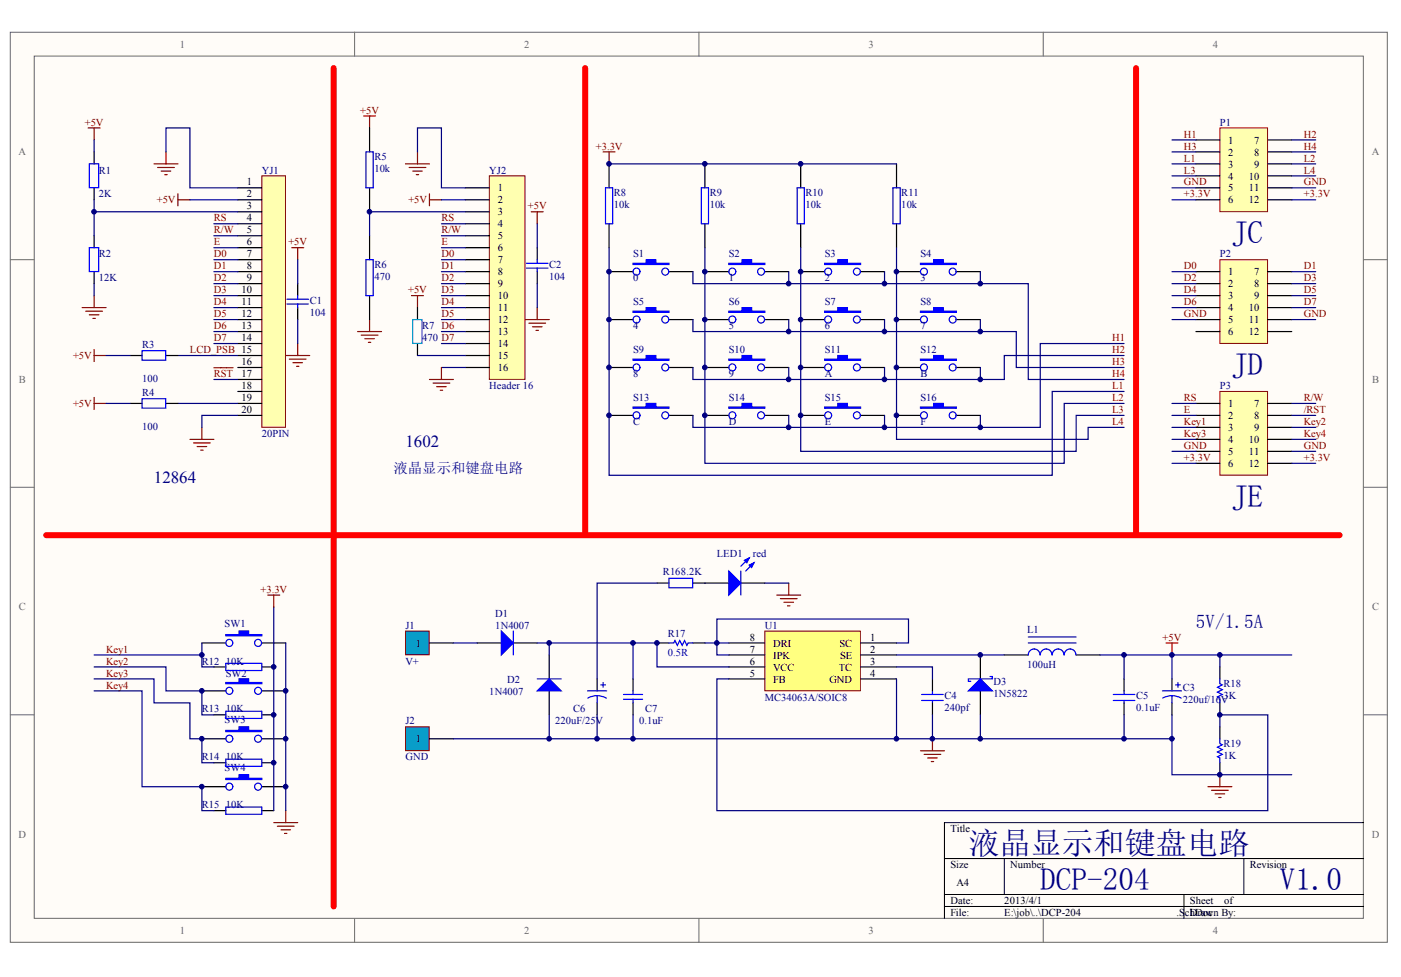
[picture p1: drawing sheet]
<svg xmlns="http://www.w3.org/2000/svg" width="287mm" height="200mm" viewBox="0 0 287 200" stroke-linecap="round" stroke-linejoin="round" font-family="sans-serif">
<g fill="#fffcf8" stroke="#696969" stroke-width=".2">
<path d="M2.1 6.6h281.9v186.3h-281.9z"/>
<path d="M7 11.5h272.1v176.5h-272.1z"/>
</g>
<path d="M72.6 6.6v4.9M143.1 6.6v4.9M213.6 6.6v4.9M2.1 53.2h4.9M279.2 53.2h4.9M2.1 99.8h4.9M279.2 99.8h4.9M2.1 146.4h4.9M279.2 146.4h4.9M72.6 188v4.9M143.1 188v4.9M213.6 188v4.9" fill="none" stroke="#696969" stroke-width=".2"/>
<path d="M193.3 175.8h85.9M205.6 175.8v7.3M254.6 175.8v7.3M279.2 168.4h-85.9v19.6M193.3 183.1h85.9M193.3 185.6h85.9M242.4 183.1v4.9" fill="none" stroke="#000" stroke-width=".2"/>
<path d="M100.2 36h7.3v41.7h-7.3z" fill="#ffffb0" stroke="#800000" stroke-width=".2"/>
<g fill="none" stroke="#000" stroke-width=".25">
<path d="M75.7 26.2v4.9M75.7 38.5v4.9M95.3 38.5h4.9M124.7 33.6v4.9M144.3 33.6v4.9M163.9 33.6v4.9M183.5 33.6v4.9M75.7 48.3v4.9M95.3 40.9h4.9M95.3 43.4h4.9M95.3 45.8h4.9M95.3 48.3h4.9"/>
<path d="M95.3 50.7h4.9M95.3 53.2h4.9M95.3 55.6h4.9M95.3 58.1h4.9M110 50.7v2.5M110 55.6v2.5M124.7 55.6h4.9M124.7 45.8v4.9M137 55.6h4.9M144.3 55.6h4.9M144.3 45.8v4.9M156.6 55.6h4.9"/>
<path d="M163.9 55.6h4.9M163.9 45.8v4.9M176.2 55.6h4.9M183.5 55.6h4.9M183.5 45.8v4.9M195.8 55.6h4.9M75.7 60.5v4.9M85.5 63v2.4M85.5 70.3v2.5M95.3 60.5h4.9M95.3 63h4.9M95.3 65.4h4.9"/>
<path d="M95.3 67.9h4.9M95.3 70.3h4.9M95.3 72.8h4.9M95.3 75.2h4.9M124.7 65.4h4.9M124.7 75.2h4.9M137 65.4h4.9M137 75.2h4.9M144.3 65.4h4.9M144.3 75.2h4.9M156.6 65.4h4.9M156.6 75.2h4.9"/>
<path d="M163.9 65.4h4.9M163.9 75.2h4.9M176.2 65.4h4.9M176.2 75.2h4.9M183.5 65.4h4.9M183.5 75.2h4.9M195.8 65.4h4.9M195.8 75.2h4.9M124.7 85h4.9M137 85h4.9M144.3 85h4.9M156.6 85h4.9"/>
<path d="M163.9 85h4.9M176.2 85h4.9M183.5 85h4.9M195.8 85h4.9M41.3 131.6h4.9M43.8 136.5h2.4M53.6 131.6h4.9M53.6 136.5h2.4M41.3 141.4h4.9M41.3 151.3h4.9M43.8 146.4h2.4M43.8 156.2h2.4"/>
<path d="M53.6 141.4h4.9M53.6 151.3h4.9M53.6 146.4h2.4M53.6 156.2h2.4M41.3 161.1h4.9M43.8 166h2.4M53.6 161.1h4.9M53.6 166h2.4"/>
</g>
<g fill="none" stroke="#800000" stroke-width=".25">
<path d="M74.4 23.7h2.5M75.7 23.7v2.5M83 33.6h4.9M83.7 34.3h3.5M84.5 35h1.9M85.2 35.8h.5M85.5 31.1v2.5M123.5 31.1h2.4M124.7 31.1v2.5M108.8 43.4h2.4M110 43.4v2.4M73.2 67.9h4.9"/>
<path d="M73.9 68.6h3.5M74.7 69.4h1.9M75.4 70.1h.5M75.7 65.4v2.5M84.2 60.5h2.5M85.5 60.5v2.5M87.9 77.7h4.9M88.7 78.4h3.4M89.4 79.2h1.9M90.1 79.9h.5M90.4 75.2v2.5M107.5 65.4h4.9"/>
<path d="M108.3 66.2h3.4M109 66.9h2M109.7 67.6h.5M110 63v2.4M54.8 121.8h2.5M56 121.8v2.5M56 168.4h4.9M56.8 169.2h3.4M57.5 169.9h2M58.2 170.6h.5M58.5 166v2.4"/>
</g>
<g fill="none" stroke="#000080" stroke-width=".25">
<path d="M124.7 33.6h58.8M90.4 45.8h4.9M90.4 48.3h4.9M90.4 50.7h4.9M90.4 53.2h4.9M90.4 55.6h4.9M90.4 58.1h4.9M110 45.8v4.9M110 58.1v4.9M124.7 50.7v46.6h90.7v-17.2h14.7M141.9 55.6v2.5h68.6v19.6h19.6M144.3 50.7v44.2h73.6v-12.3h12.2"/>
<path d="M161.5 55.6v2.5M163.9 50.7v41.7h56.4v-7.4h9.8M181.1 55.6v2.5M183.5 50.7v39.3h39.3v-2.5h7.3M200.7 55.6v2.5M85.5 72.8h9.8M90.4 75.2h4.9M90.4 60.5h4.9M90.4 63h4.9M90.4 65.4h4.9M90.4 67.9h4.9M90.4 70.3h4.9"/>
<path d="M141.9 65.4v2.5h66.2v7.3h22M161.5 65.4v2.5M161.5 75.2v2.5M181.1 65.4v2.5M181.1 75.2v2.5M200.7 65.4v2.5M200.7 75.2v2.5M230.1 72.8h-24.5v4.9h-63.7v-2.5M230.1 70.3h-17.1v17.2h-71.1v-2.5M161.5 85v2.5M181.1 85v2.5M200.7 85v2.5"/>
<path d="M19.3 136.5h14.7v4.9h7.3v5h2.5M19.3 139h12.2v4.9h7.4v7.4h2.4v4.9h2.5M41.3 131.6v2.5h-22M41.3 134.1v2.4h2.5M56 124.3v41.7M58.5 131.6v34.4M19.3 141.4h9.8v19.7h12.2v4.9h2.5"/>
</g>
<path d="M84.5 65.4h1.9v4.9h-1.9z" fill="none" stroke="#009cca" stroke-width=".25"/>
<g fill="none" stroke="#00f" stroke-width=".25">
<path d="M74.9 31.1h1.5v7.4h-1.5zM124 38.5h1.4v7.3h-1.4zM143.6 38.5h1.4v7.3h-1.4zM163.2 38.5h1.5v7.3h-1.5zM182.8 38.5h1.5v7.3h-1.5zM74.9 53.2h1.5v7.3h-1.5zM107.8 54.9h4.4M107.8 53.9h4.4M110 53.2v.7M110 54.9v.7M46.2 135.8h7.4v1.5h-7.4zM46.2 145.6h7.4v1.5h-7.4z"/>
<path d="M46.2 155.4h7.4v1.5h-7.4zM46.2 165.2h7.4v1.5h-7.4z"/>
<circle cx="130.3" cy="55.6" r=".72"/>
<circle cx="136.2" cy="55.6" r=".72"/>
<circle cx="149.9" cy="55.6" r=".72"/>
<circle cx="155.8" cy="55.6" r=".72"/>
<circle cx="169.5" cy="55.6" r=".72"/>
<circle cx="175.4" cy="55.6" r=".72"/>
<circle cx="189.1" cy="55.6" r=".72"/>
<circle cx="195" cy="55.6" r=".72"/>
<circle cx="130.3" cy="75.2" r=".72"/>
<circle cx="130.3" cy="65.4" r=".72"/>
<circle cx="136.2" cy="75.2" r=".72"/>
<circle cx="136.2" cy="65.4" r=".72"/>
<circle cx="149.9" cy="75.2" r=".72"/>
<circle cx="149.9" cy="65.4" r=".72"/>
<circle cx="155.8" cy="75.2" r=".72"/>
<circle cx="155.8" cy="65.4" r=".72"/>
<circle cx="169.5" cy="75.2" r=".72"/>
<circle cx="169.5" cy="65.4" r=".72"/>
<circle cx="175.4" cy="75.2" r=".72"/>
<circle cx="175.4" cy="65.4" r=".72"/>
<circle cx="189.1" cy="75.2" r=".72"/>
<circle cx="189.1" cy="65.4" r=".72"/>
<circle cx="195" cy="75.2" r=".72"/>
<circle cx="195" cy="65.4" r=".72"/>
<circle cx="130.3" cy="85" r=".72"/>
<circle cx="136.2" cy="85" r=".72"/>
<circle cx="149.9" cy="85" r=".72"/>
<circle cx="155.8" cy="85" r=".72"/>
<circle cx="169.5" cy="85" r=".72"/>
<circle cx="175.4" cy="85" r=".72"/>
<circle cx="189.1" cy="85" r=".72"/>
<circle cx="195" cy="85" r=".72"/>
<circle cx="46.9" cy="131.6" r=".72"/>
<circle cx="52.8" cy="131.6" r=".72"/>
<circle cx="46.9" cy="151.2" r=".72"/>
<circle cx="46.9" cy="141.4" r=".72"/>
<circle cx="52.8" cy="151.2" r=".72"/>
<circle cx="52.8" cy="141.4" r=".72"/>
<circle cx="46.9" cy="161.1" r=".72"/>
<circle cx="52.8" cy="161.1" r=".72"/>
</g>
<g fill="#00f" stroke="#00f" stroke-width=".25">
<path d="M188.4 83.3h2.7v-.7h2v.7h2.7v.3h-7.4z" fill-rule="evenodd"/>
<path d="M188.4 73.5h2.7v-.7h2v.7h2.7v.3h-7.4z" fill-rule="evenodd"/>
<path d="M188.4 63.7h2.7v-.7h2v.7h2.7v.3h-7.4z" fill-rule="evenodd"/>
<path d="M188.4 53.9h2.7v-.7h2v.7h2.7v.3h-7.4z" fill-rule="evenodd"/>
<path d="M168.8 83.3h2.7v-.7h2v.7h2.7v.3h-7.4z" fill-rule="evenodd"/>
<path d="M168.8 73.5h2.7v-.7h2v.7h2.7v.3h-7.4z" fill-rule="evenodd"/>
<path d="M168.8 63.7h2.7v-.7h2v.7h2.7v.3h-7.4z" fill-rule="evenodd"/>
<path d="M168.8 53.9h2.7v-.7h2v.7h2.7v.3h-7.4z" fill-rule="evenodd"/>
<path d="M149.2 53.9h2.7v-.7h2v.7h2.7v.3h-7.4z" fill-rule="evenodd"/>
<path d="M149.2 63.7h2.7v-.7h2v.7h2.7v.3h-7.4z" fill-rule="evenodd"/>
<path d="M149.2 73.5h2.7v-.7h2v.7h2.7v.3h-7.4z" fill-rule="evenodd"/>
<path d="M149.2 83.3h2.7v-.7h2v.7h2.7v.3h-7.4z" fill-rule="evenodd"/>
<path d="M129.6 83.3h2.7v-.7h2v.7h2.7v.3h-7.4z" fill-rule="evenodd"/>
<path d="M129.6 73.5h2.7v-.7h2v.7h2.7v.3h-7.4z" fill-rule="evenodd"/>
<path d="M129.6 63.7h2.7v-.7h2v.7h2.7v.3h-7.4z" fill-rule="evenodd"/>
<path d="M129.6 53.9h2.7v-.7h2v.7h2.7v.3h-7.4z" fill-rule="evenodd"/>
<path d="M46.2 129.9h2.7v-.7h2v.7h2.7v.3h-7.4z" fill-rule="evenodd"/>
<path d="M46.2 139.7h2.7v-.7h2v.7h2.7v.3h-7.4z" fill-rule="evenodd"/>
<path d="M46.2 149.5h2.7v-.7h2v.7h2.7v.3h-7.4z" fill-rule="evenodd"/>
<path d="M46.2 159.3h2.7v-.7h2v.7h2.7v.3h-7.4z" fill-rule="evenodd"/>
</g>
<path d="M249.7 80.1h9.8v17.2h-9.8z" fill="#ffffb0" stroke="#800000" stroke-width=".2"/>
<path d="M244.8 82.6h4.9M244.8 85h4.9M244.8 87.5h4.9M244.8 90h4.9M244.8 92.4h4.9M244.8 94.9h4.9M259.5 82.6h4.9M259.5 85h4.9M259.5 87.5h4.9M259.5 90h4.9M259.5 92.4h4.9M259.5 94.9h4.9" fill="none" stroke="#000" stroke-width=".25"/>
<path d="M249.7 26.2h9.8v17.1h-9.8z" fill="#ffffb0" stroke="#800000" stroke-width=".2"/>
<path d="M244.8 28.6h4.9M244.8 31.1h4.9M244.8 33.6h4.9M244.8 36h4.9M244.8 38.5h4.9M259.5 28.6h4.9M259.5 31.1h4.9M259.5 33.6h4.9M259.5 36h4.9M259.5 38.5h4.9M244.8 40.9h4.9M259.5 40.9h4.9" fill="none" stroke="#000" stroke-width=".25"/>
<path d="M239.9 28.6h4.9M239.9 31.1h4.9M239.9 33.6h4.9M239.9 36h4.9M239.9 38.5h4.9M264.4 82.6h4.9M264.4 85h4.9M264.4 92.4h4.9" fill="none" stroke="#000080" stroke-width=".25"/>
<path d="M249.7 53.2h9.8v17.1h-9.8z" fill="#ffffb0" stroke="#800000" stroke-width=".2"/>
<path d="M244.8 55.6h4.9M244.8 58.1h4.9M259.5 55.6h4.9M259.5 58.1h4.9M244.8 60.5h4.9M244.8 63h4.9M244.8 65.4h4.9M244.8 67.9h4.9M259.5 60.5h4.9M259.5 63h4.9M259.5 65.4h4.9M259.5 67.9h4.9" fill="none" stroke="#000" stroke-width=".25"/>
<path d="M95.3 43.4h-19.6v4.9" fill="none" stroke="#000080" stroke-width=".25"/>
<path d="M53.6 36h4.8v51.5h-4.8z" fill="#ffffb0" stroke="#800000" stroke-width=".2"/>
<g fill="none" stroke="#000" stroke-width=".25">
<path d="M19.3 31.1v2.5M19.3 38.5v2.4M48.7 38.5h4.9M19.3 48.3v2.4M19.3 55.6v2.5M48.7 40.9h4.9M48.7 43.4h4.9M48.7 45.8h4.9M48.7 48.3h4.9M48.7 50.7h4.9M48.7 53.2h4.9M48.7 55.6h4.9"/>
<path d="M48.7 58.1h4.9M60.9 58.1v2.4M26.6 72.8h2.5M34 72.8h2.4M48.7 60.5h4.9M48.7 63h4.9M48.7 65.4h4.9M48.7 67.9h4.9M48.7 70.3h4.9M48.7 72.8h4.9M48.7 75.2h4.9M48.7 77.7h4.9"/>
<path d="M60.9 63v2.4M26.6 82.6h2.5M34 82.6h2.4M48.7 80.1h4.9M48.7 82.6h4.9M48.7 85h4.9M97.7 131.6h4.9M105.1 131.6h4.9M112.4 134.1v4.9M129.6 139v2.4M112.4 141.4v5M129.6 143.9v2.5"/>
</g>
<g fill="none" stroke="#800000" stroke-width=".25">
<path d="M18 26.2h2.5M19.3 26.2v2.4M31.5 33.6h4.9M32.3 34.3h3.4M33 35h2M33.7 35.8h.5M34 31.1v2.5M36.4 39.7v2.4M87.9 39.7v2.4M36.4 40.9h2.5M59.7 50.7h2.5M60.9 50.7v2.5"/>
<path d="M87.9 40.9h2.5M16.8 63h4.9M17.6 63.7h3.4M18.3 64.4h1.9M19 65.2h.5M19.3 60.5v2.5M19.3 71.6v2.4M19.3 72.8h2.4M43.8 75.3h3.9M58.5 72.8h4.9M59.2 73.5h3.5M60 74.3h1.9"/>
<path d="M60.7 75h.5M60.9 70.3v2.5M19.3 81.4v2.4M19.3 82.6h2.4M38.9 90h4.9M39.6 90.7h3.4M40.4 91.4h1.9M41.1 92.2h.5M41.3 87.5v2.5M161.5 119.4v2.4M159 121.8h4.9M159.8 122.6h3.4"/>
<path d="M160.5 123.3h1.9M161.2 124h.5"/>
</g>
<g fill="none" stroke="#000080" stroke-width=".25">
<path d="M19.3 28.6v2.5M34 31.1v-4.9h4.9v12.3h9.8M264.4 28.6h4.9M264.4 31.1h4.9M264.4 33.6h4.9M264.4 36h4.9M264.4 38.5h4.9M19.3 58.1v2.4M38.9 40.9h9.8M43.8 45.8h4.9M43.8 48.3h4.9M43.8 50.7h4.9"/>
<path d="M43.8 53.2h4.9M43.8 55.6h4.9M43.8 58.1h4.9M60.9 53.2v4.9M90.4 40.9h4.9M239.9 40.9h4.9M239.9 55.6h4.9M239.9 58.1h4.9M264.4 40.9h4.9M264.4 55.6h4.9M264.4 58.1h4.9M21.7 72.8h4.9"/>
<path d="M36.4 72.8h12.3M43.8 60.5h4.9M43.8 63h4.9M43.8 65.4h4.9M43.8 67.9h4.9M43.8 70.3h4.9M43.8 77.7h4.9M60.9 65.4v4.9M239.9 60.5h4.9M239.9 63h4.9M239.9 65.4h4.9M264.4 60.5h4.9"/>
<path d="M264.4 63h4.9M264.4 65.4h4.9M21.7 82.6h4.9M36.4 82.6h12.3M48.7 85h-7.4v2.5M239.9 82.6h4.9M239.9 85h4.9M239.9 87.5h4.9M239.9 90h4.9M239.9 92.4h4.9M239.9 94.9h4.9M264.4 87.5h4.9"/>
<path d="M264.4 90h4.9M264.4 94.9h4.9"/>
</g>
<g fill="none" stroke="#00f" stroke-width=".25">
<path d="M18.3 33.6h1.9v4.8h-1.9zM18.3 50.7h1.9v4.9h-1.9zM29.1 71.8h4.8v1.9h-4.8zM58.7 62.2h4.5M58.7 61.3h4.5M60.9 60.5v.8M60.9 62.2v.8M29.1 81.6h4.8v2h-4.8zM105.1 129.2v4.9M110 139h4.9M127.6 142.2h4M127.6 143.2h4"/>
<path d="M129.6 141.4v.8M129.6 143.2v.7"/>
</g>
<g fill="#00f" stroke="#00f" stroke-width=".25">
<path d="M102.6 129.2l2.5 2.4-2.5 2.5z"/>
<path d="M112.4 139l2.5 2.4h-4.9z"/>
</g>
<path d="M83 129.2h4.9v4.9h-4.9z" fill="#009cca" stroke="#800000" stroke-width=".2"/>
<path d="M87.9 131.6h4.9" fill="none" stroke="#000" stroke-width=".25"/>
<path d="M83 148.8h4.9v4.9h-4.9z" fill="#009cca" stroke="#800000" stroke-width=".2"/>
<path d="M134.5 119.4h2.5M141.9 119.4h7.3M151.7 119.4h4.9M122.2 139v2.4M87.9 151.3h4.9M122.2 143.9v2.5" fill="none" stroke="#000" stroke-width=".25"/>
<path d="M137 118.4h4.8v1.9h-4.8zM151.7 116.9v4.9M153.4 114.2l-1.7 1.7M154.4 115.2l-1.8 1.7M123.5 139.7v1M120.3 141.4h3.9M122.2 142.4l.8 .1 1.1 .4M122.2 142.4l-.8 .1-1.1 .4M122.2 142.4v1.5M123 140.2h1" fill="none" stroke="#00f" stroke-width=".25"/>
<path d="M156.6 119.4h4.9" fill="none" stroke="#000080" stroke-width=".25"/>
<g fill="#00f" stroke="#00f" stroke-width=".25">
<path d="M149.2 116.9l2.5 2.5-2.5 2.4z"/>
<path d="M153.4 115.7l1-.5-.5 1z"/>
<path d="M152.4 114.7l1-.5-.5 1z"/>
</g>
<path d="M156.6 129.2h19.5v12.2h-19.5z" fill="#ffff80" stroke="#800000" stroke-width=".2"/>
<g fill="none" stroke="#000" stroke-width=".25">
<path d="M134.5 131.6h2.5M141.9 131.6h2.4M149.2 131.6h7.4M149.2 134.1h7.4M149.2 136.5h7.4M149.2 139h7.4M176.2 131.6h7.3M176.2 134.1h7.3M176.2 136.5h7.3M176.2 139h7.3M190.9 139v2.4M200.7 134.1v4.9"/>
<path d="M205.6 134.1h4.9M220.3 134.1h4.9M230.1 139v2.4M239.9 139v2.4M249.7 136.5v2.5M190.9 143.9v2.5M200.7 141.4v5M230.1 143.9v2.5M239.9 143.9v2.5M249.7 143.9v2.5M249.7 148.8v2.5M249.7 156.2v2.4"/>
</g>
<g fill="none" stroke="#00f" stroke-width=".25">
<path d="M137 131.6h.9l.3-.5 .5 1 .5-1 .4 1 .5-1 .5 1 .3-.5h1M202.7 138.5h.4v.5h-4.9v.5h.5M210.5 131.6h9.8M210.5 130.4h9.8M212.9 134.1a1.2 1.2 0 0 0-1.2-1.2 1.2 1.2 0 0 0-1.2 1.2M215.4 134.1a1.2 1.2 0 0 0-1.2-1.2 1.2 1.2 0 0 0-1.2 1.2M217.8 134.1a1.2 1.2 0 0 0-1.2-1.2 1.2 1.2 0 0 0-1.2 1.2M220.3 134.1a1.2 1.2 0 0 0-1.2-1.2 1.2 1.2 0 0 0-1.2 1.2M241.1 139.7v1M249.7 139v1l.5 .2-1 .5 1 .5-1 .5 1 .5-1 .5 .5 .2v1M188.7 142.2h4.4M188.7 143.4h4.4"/>
<path d="M190.9 141.4v.8M190.9 143.4v.5M227.9 142.2h4.4M227.9 143.4h4.4M230.1 141.4v.8M230.1 143.4v.5M238 141.4h3.9M239.9 142.4l1.2 .2 .7 .3M239.9 142.4l-.8 .1-1.1 .4M239.9 142.4v1.5M240.7 140.2h.9M249.7 151.3v.9l.5 .3-1 .5 1 .5-1 .5 1 .4-1 .5 .5 .3v1"/>
</g>
<g fill="none" stroke="#000080" stroke-width=".25">
<path d="M85.5 31.1v-4.9h4.9v12.3h4.9M19.3 40.9v2.5M48.7 43.4h-29.4v4.9M134.5 119.4h-12.3v19.6M92.8 131.6h4.9M110 131.6h24.5v4.9h14.7M112.4 131.6v2.5M129.6 131.6v7.4M144.3 131.6h2.5v-4.9h39.2v4.9h-2.5M149.2 131.6h-2.4v2.5h2.4M149.2 139h-2.4v27h112.7v-19.6h-9.8v2.4M183.5 136.5h7.4v2.5"/>
<path d="M183.5 134.1h22.1M183.5 139v12.3M225.2 134.1h4.9v4.9M230.1 134.1h9.8v4.9M239.9 134.1h9.8v2.4M249.7 134.1h14.7M92.8 151.3h147.1v7.3h24.5M112.4 146.4v4.9M122.2 146.4v4.9M129.6 146.4v4.9M190.9 146.4v4.9M200.7 146.4v4.9"/>
<path d="M230.1 146.4v4.9M239.9 146.4v4.9"/>
</g>
<path d="M200.7 139l2.4 2.4h-4.9z" fill="#00f" stroke="#00f" stroke-width=".25"/>
<path d="M238.7 131.6h2.4M239.9 131.6v2.5M188.4 153.7h4.9M189.2 154.4h3.4M189.9 155.2h2M190.6 155.9h.5M190.9 151.3v2.4M249.7 158.6v2.5M247.3 161.1h4.9M248 161.8h3.4M248.8 162.5h1.9M249.5 163.3h.5" fill="none" stroke="#800000" stroke-width=".25"/>
<path d="M68.3 13.9v171.7M119.8 13.9v95.7M232.6 13.9v95.7M9.5 109.6h264.7" fill="none" stroke="#f00" stroke-width="1.2"/>
<g fill="#000080" stroke="#000080" stroke-width=".2">
<circle cx="19.2" cy="43.3" r=".47"/>
<circle cx="41.3" cy="161.1" r=".47"/>
<circle cx="41.3" cy="151.2" r=".47"/>
<circle cx="41.3" cy="141.4" r=".47"/>
<circle cx="41.3" cy="134.1" r=".47"/>
<circle cx="56" cy="156.1" r=".47"/>
<circle cx="56" cy="146.4" r=".47"/>
<circle cx="56" cy="136.5" r=".47"/>
<circle cx="58.5" cy="161.1" r=".47"/>
<circle cx="58.5" cy="151.2" r=".47"/>
<circle cx="58.5" cy="141.4" r=".47"/>
<circle cx="75.6" cy="43.3" r=".47"/>
<circle cx="112.4" cy="151.2" r=".47"/>
<circle cx="112.4" cy="131.6" r=".47"/>
<circle cx="122.2" cy="151.2" r=".47"/>
<circle cx="124.7" cy="85" r=".47"/>
<circle cx="124.7" cy="75.2" r=".47"/>
<circle cx="124.7" cy="65.4" r=".47"/>
<circle cx="124.7" cy="55.6" r=".47"/>
<circle cx="124.7" cy="33.5" r=".47"/>
<circle cx="129.6" cy="151.2" r=".47"/>
<circle cx="129.6" cy="131.6" r=".47"/>
<circle cx="134.5" cy="131.6" r=".47"/>
<circle cx="144.3" cy="85" r=".47"/>
<circle cx="144.3" cy="75.2" r=".47"/>
<circle cx="144.3" cy="65.4" r=".47"/>
<circle cx="144.3" cy="55.6" r=".47"/>
<circle cx="144.3" cy="33.5" r=".47"/>
<circle cx="146.7" cy="131.6" r=".47"/>
<circle cx="161.4" cy="87.5" r=".47"/>
<circle cx="161.4" cy="77.7" r=".47"/>
<circle cx="161.4" cy="67.9" r=".47"/>
<circle cx="161.4" cy="58.1" r=".47"/>
<circle cx="163.9" cy="85" r=".47"/>
<circle cx="163.9" cy="75.2" r=".47"/>
<circle cx="163.9" cy="65.4" r=".47"/>
<circle cx="163.9" cy="55.6" r=".47"/>
<circle cx="163.9" cy="33.5" r=".47"/>
<circle cx="181.1" cy="87.5" r=".47"/>
<circle cx="181.1" cy="77.7" r=".47"/>
<circle cx="181.1" cy="67.9" r=".47"/>
<circle cx="181.1" cy="58.1" r=".47"/>
<circle cx="183.5" cy="151.2" r=".47"/>
<circle cx="183.5" cy="85" r=".47"/>
<circle cx="183.5" cy="75.2" r=".47"/>
<circle cx="183.5" cy="65.4" r=".47"/>
<circle cx="183.5" cy="55.6" r=".47"/>
<circle cx="190.9" cy="151.2" r=".47"/>
<circle cx="200.7" cy="151.2" r=".47"/>
<circle cx="200.7" cy="134.1" r=".47"/>
<circle cx="200.7" cy="87.5" r=".47"/>
<circle cx="200.7" cy="77.7" r=".47"/>
<circle cx="200.7" cy="67.9" r=".47"/>
<circle cx="200.7" cy="58.1" r=".47"/>
<circle cx="230.1" cy="151.2" r=".47"/>
<circle cx="230.1" cy="134.1" r=".47"/>
<circle cx="239.9" cy="151.2" r=".47"/>
<circle cx="239.9" cy="134.1" r=".47"/>
<circle cx="249.7" cy="158.6" r=".47"/>
<circle cx="249.7" cy="146.4" r=".47"/>
<circle cx="249.7" cy="134.1" r=".47"/>
</g>
<g font-size="6.4" fill="#000080">
<text x="252.2" y="49.8">JC</text>
<text x="252.2" y="76.8">JD</text>
<text x="252.2" y="103.8">JE</text>
<text x="198.2" y="174.9">液晶显示和键盘电路</text>
<text x="213" y="182.3">DCP-204</text>
<text x="262" y="182.3">V1.0</text>
</g>
<text font-size="3.9" fill="#000080" x="244.8" y="128.6">5V/1.5A</text>
<g font-size="3.5" fill="#000080">
<text x="83" y="91.6">1602</text>
<text x="31.5" y="99">12864</text>
</g>
<text font-size="2.9" fill="#000080" x="80.6" y="96.9">液晶显示和键盘电路</text>
<g font-size="2.2" fill="#696969">
<text x="36.8" y="9.8">1</text>
<text x="107.3" y="9.8">2</text>
<text x="177.8" y="9.8">3</text>
<text x="248.3" y="9.8">4</text>
<text x="3.8" y="31.8">A</text>
<text x="280.8" y="31.8">A</text>
<text x="3.8" y="78.4">B</text>
<text x="280.9" y="78.4">B</text>
<text x="3.8" y="125">C</text>
<text x="280.9" y="125">C</text>
<text x="3.8" y="171.6">D</text>
<text x="280.8" y="171.6">D</text>
<text x="36.8" y="191.2">1</text>
<text x="107.3" y="191.2">2</text>
<text x="177.8" y="191.2">3</text>
<text x="248.3" y="191.2">4</text>
</g>
<g font-size="2.2" fill="#800000">
<text x="73.7" y="23.3">+5V</text>
<text x="17.4" y="25.7">+5V</text>
<text x="242.4" y="28.2">H1</text>
<text x="266.9" y="28.2">H2</text>
<text x="122" y="30.6">+3.3V</text>
<text x="242.4" y="33.1">L1</text>
<text x="242.4" y="35.5">L3</text>
<text x="242.4" y="30.6">H3</text>
<text x="266.9" y="33.1">L2</text>
<text x="266.9" y="35.5">L4</text>
<text x="266.9" y="30.6">H4</text>
<text x="32.1" y="41.7">+5V</text>
<text x="83.6" y="41.7">+5V</text>
<text x="242.4" y="38">GND</text>
<text x="242.4" y="40.4">+3.3V</text>
<text x="266.9" y="38">GND</text>
<text x="266.9" y="40.4">+3.3V</text>
<text x="43.8" y="45.3">RS</text>
<text x="43.8" y="47.8">R/W</text>
<text x="90.4" y="45.3">RS</text>
<text x="90.4" y="47.8">R/W</text>
<text x="108.1" y="42.9">+5V</text>
<text x="43.8" y="50.2">E</text>
<text x="43.8" y="52.7">D0</text>
<text x="59" y="50.2">+5V</text>
<text x="90.4" y="52.7">D0</text>
<text x="90.4" y="50.2">E</text>
<text x="43.8" y="55.1">D1</text>
<text x="43.8" y="57.6">D2</text>
<text x="90.4" y="55.1">D1</text>
<text x="90.4" y="57.6">D2</text>
<text x="242.4" y="55.1">D0</text>
<text x="242.4" y="57.6">D2</text>
<text x="266.9" y="55.1">D1</text>
<text x="266.9" y="57.6">D3</text>
<text x="43.8" y="60">D3</text>
<text x="43.8" y="62.5">D4</text>
<text x="43.8" y="65">D5</text>
<text x="83.6" y="60">+5V</text>
<text x="90.4" y="60">D3</text>
<text x="90.4" y="62.5">D4</text>
<text x="90.4" y="65">D5</text>
<text x="242.4" y="65">GND</text>
<text x="242.4" y="60">D4</text>
<text x="242.4" y="62.5">D6</text>
<text x="266.9" y="65">GND</text>
<text x="266.9" y="60">D5</text>
<text x="266.9" y="62.5">D7</text>
<text x="43.8" y="67.4">D6</text>
<text x="43.8" y="69.9">D7</text>
<text x="227.7" y="69.9">H1</text>
<text x="15" y="73.5">+5V</text>
<text x="38.9" y="72.3">LCD_PSB 15</text>
<text x="43.8" y="77.2">RST</text>
<text x="227.7" y="72.3">H2</text>
<text x="227.7" y="74.8">H3</text>
<text x="227.7" y="77.2">H4</text>
<text x="15" y="83.3">+5V</text>
<text x="227.7" y="79.7">L1</text>
<text x="227.7" y="82.1">L2</text>
<text x="242.4" y="82.1">RS</text>
<text x="266.9" y="82.1">R/W</text>
<text x="227.7" y="84.6">L3</text>
<text x="227.7" y="87">L4</text>
<text x="242.4" y="84.6">E</text>
<text x="242.4" y="87">Key1</text>
<text x="242.4" y="89.5">Key3</text>
<text x="266.9" y="87">Key2</text>
<text x="266.9" y="89.5">Key4</text>
<text x="266.9" y="84.6">/RST</text>
<text x="242.4" y="91.9">GND</text>
<text x="242.4" y="94.4">+3.3V</text>
<text x="266.9" y="91.9">GND</text>
<text x="266.9" y="94.4">+3.3V</text>
<text x="53.3" y="121.4">+3.3V</text>
<text x="238" y="131.2">+5V</text>
<text x="21.7" y="133.6">Key1</text>
<text x="21.7" y="136.1">Key2</text>
<text x="21.7" y="138.5">Key3</text>
<text x="21.7" y="141">Key4</text>
</g>
<g font-size="2.2" fill="#000080">
<text x="249.7" y="25.7">P1</text>
<text x="20.2" y="35.5">R1</text>
<text x="53.6" y="35.5">YJ1</text>
<text x="76.6" y="32.8">R5</text>
<text x="76.6" y="35.3">10k</text>
<text x="100.2" y="35.5">YJ2</text>
<text x="20.2" y="40.4">2K</text>
<text x="125.7" y="40.2">R8</text>
<text x="145.3" y="40.2">R9</text>
<text x="164.9" y="40.2">R10</text>
<text x="184.5" y="40.2">R11</text>
<text x="125.7" y="42.6">10k</text>
<text x="145.3" y="42.6">10k</text>
<text x="164.9" y="42.6">10k</text>
<text x="184.5" y="42.6">10k</text>
<text x="20.2" y="52.7">R2</text>
<text x="129.6" y="52.7">S1</text>
<text x="149.2" y="52.7">S2</text>
<text x="168.8" y="52.7">S3</text>
<text x="188.4" y="52.7">S4</text>
<text x="249.7" y="52.7">P2</text>
<text x="20.2" y="57.6">12K</text>
<text x="76.6" y="54.9">R6</text>
<text x="76.6" y="57.3">470</text>
<text x="112.4" y="54.9">C2</text>
<text x="112.4" y="57.3">104</text>
<text x="129.6" y="57.6">0</text>
<text x="149.2" y="57.6">1</text>
<text x="168.8" y="57.6">2</text>
<text x="188.4" y="57.6">3</text>
<text x="63.4" y="62.3">C1</text>
<text x="63.4" y="64.7">104</text>
<text x="129.6" y="62.5">S5</text>
<text x="149.2" y="62.5">S6</text>
<text x="168.8" y="62.5">S7</text>
<text x="188.4" y="62.5">S8</text>
<text x="29.1" y="71.3">R3</text>
<text x="86.4" y="69.9">470 D7</text>
<text x="86.4" y="67.4">R7 D6</text>
<text x="129.6" y="67.4">4</text>
<text x="149.2" y="67.4">5</text>
<text x="168.8" y="67.4">6</text>
<text x="188.4" y="67.4">7</text>
<text x="129.6" y="72.3">S9</text>
<text x="129.6" y="77.2">8</text>
<text x="149.2" y="72.3">S10</text>
<text x="149.2" y="77.2">9</text>
<text x="168.8" y="72.3">S11</text>
<text x="168.8" y="77.2">A</text>
<text x="188.4" y="72.3">S12</text>
<text x="188.4" y="77.2">B</text>
<text x="29.1" y="81.1">R4</text>
<text x="29.1" y="78.2">100</text>
<text x="100.2" y="79.7">Header 16</text>
<text x="129.6" y="82.1">S13</text>
<text x="149.2" y="82.1">S14</text>
<text x="168.8" y="82.1">S15</text>
<text x="188.4" y="82.1">S16</text>
<text x="249.7" y="79.7">P3</text>
<text x="29.1" y="88">100</text>
<text x="53.6" y="89.5">20PIN</text>
<text x="129.6" y="87">C</text>
<text x="149.2" y="87">D</text>
<text x="168.8" y="87">E</text>
<text x="188.4" y="87">F</text>
<text x="146.8" y="114">LED1</text>
<text x="154.1" y="114">red</text>
<text x="135.7" y="117.7">R168.2K</text>
<text x="46" y="128.5">SW1</text>
<text x="83" y="128.7">J1</text>
<text x="101.4" y="126.3">D1</text>
<text x="101.4" y="128.7">1N4007</text>
<text x="136.7" y="130.4">R17</text>
<text x="156.6" y="128.7">U1</text>
<text x="210.3" y="129.7">L1</text>
<text x="41.3" y="136.1">R12</text>
<text x="46.2" y="136.1">10K</text>
<text x="83" y="136.1">V+</text>
<text x="210.3" y="136.8">100uH</text>
<text x="46.2" y="138.5">SW2</text>
<text x="100.2" y="142.2">1N4007</text>
<text x="103.9" y="139.7">D2</text>
<text x="156.6" y="143.4">MC34063A/SOIC8</text>
<text x="193.3" y="143.2">C4</text>
<text x="203.4" y="140.2">D3</text>
<text x="203.4" y="142.7">1N5822</text>
<text x="232.6" y="143.2">C5</text>
<text x="242.1" y="141.5">C3</text>
<text x="242.1" y="143.9">220uf/16V</text>
<text x="250.5" y="140.7">R18</text>
<text x="250.5" y="143.2">3K</text>
<text x="41.3" y="145.9">R13</text>
<text x="46" y="148.1">SW3</text>
<text x="46.2" y="145.9">10K</text>
<text x="83" y="148.3">J2</text>
<text x="113.7" y="148.3">220uF/25V</text>
<text x="117.3" y="145.9">C6</text>
<text x="130.8" y="148.3">0.1uF</text>
<text x="132" y="145.9">C7</text>
<text x="193.3" y="145.6">240pf</text>
<text x="232.6" y="145.6">0.1uF</text>
<text x="41.3" y="155.7">R14</text>
<text x="46.2" y="155.7">10K</text>
<text x="83" y="155.7">GND</text>
<text x="250.5" y="153">R19</text>
<text x="250.5" y="155.4">1K</text>
<text x="46" y="157.9">SW4</text>
<text x="41.3" y="165.5">R15</text>
<text x="46.2" y="165.5">10K</text>
</g>
<g font-size="2.2">
<text x="251.4" y="29.4">1</text>
<text x="256.7" y="29.4">7</text>
<text x="251.4" y="31.8">2</text>
<text x="251.4" y="34.3">3</text>
<text x="256.7" y="31.8">8</text>
<text x="256.7" y="34.3">9</text>
<text x="50.5" y="38">1</text>
<text x="50.5" y="40.4">2</text>
<text x="101.9" y="39.2">1</text>
<text x="101.9" y="41.7">2</text>
<text x="251.4" y="36.7">4</text>
<text x="251.4" y="39.2">5</text>
<text x="251.4" y="41.7">6</text>
<text x="255.6" y="36.7">10</text>
<text x="255.6" y="39.2">11</text>
<text x="255.6" y="41.7">12</text>
<text x="50.5" y="42.9">3</text>
<text x="50.5" y="45.3">4</text>
<text x="50.5" y="47.8">5</text>
<text x="101.9" y="44.1">3</text>
<text x="101.9" y="46.6">4</text>
<text x="50.5" y="50.2">6</text>
<text x="50.5" y="52.7">7</text>
<text x="101.9" y="49">5</text>
<text x="101.9" y="51.5">6</text>
<text x="101.9" y="53.9">7</text>
<text x="50.5" y="55.1">8</text>
<text x="50.5" y="57.6">9</text>
<text x="101.9" y="56.4">8</text>
<text x="101.9" y="58.8">9</text>
<text x="251.4" y="56.4">1</text>
<text x="251.4" y="58.8">2</text>
<text x="256.7" y="56.4">7</text>
<text x="256.7" y="58.8">8</text>
<text x="49.4" y="60">10</text>
<text x="49.4" y="62.5">11</text>
<text x="49.4" y="65">12</text>
<text x="101.9" y="61.3">10</text>
<text x="101.9" y="63.7">11</text>
<text x="251.4" y="61.3">3</text>
<text x="251.4" y="63.7">4</text>
<text x="255.6" y="63.7">10</text>
<text x="256.7" y="61.3">9</text>
<text x="49.4" y="67.4">13</text>
<text x="49.4" y="69.9">14</text>
<text x="101.9" y="66.2">12</text>
<text x="101.9" y="68.6">13</text>
<text x="101.9" y="71.1">14</text>
<text x="251.4" y="66.2">5</text>
<text x="251.4" y="68.6">6</text>
<text x="255.6" y="66.2">11</text>
<text x="255.6" y="68.6">12</text>
<text x="49.4" y="74.8">16</text>
<text x="49.4" y="77.2">17</text>
<text x="101.9" y="73.5">15</text>
<text x="101.9" y="76">16</text>
<text x="49.4" y="79.7">18</text>
<text x="49.4" y="82.1">19</text>
<text x="251.4" y="83.3">1</text>
<text x="256.7" y="83.3">7</text>
<text x="49.4" y="84.6">20</text>
<text x="251.4" y="85.8">2</text>
<text x="251.4" y="88.2">3</text>
<text x="256.7" y="85.8">8</text>
<text x="256.7" y="88.2">9</text>
<text x="251.4" y="90.7">4</text>
<text x="251.4" y="93.2">5</text>
<text x="251.4" y="95.6">6</text>
<text x="255.6" y="90.7">10</text>
<text x="255.6" y="93.2">11</text>
<text x="255.6" y="95.6">12</text>
<text x="153.5" y="131.2">8</text>
<text x="178.1" y="131.2">1</text>
<text x="85.1" y="132.4">1</text>
<text x="153.5" y="136.1">6</text>
<text x="153.5" y="133.6">7</text>
<text x="158.3" y="137.3">VCC</text>
<text x="158.3" y="134.8">IPK</text>
<text x="158.3" y="132.4">DRI</text>
<text x="171.7" y="137.3">TC</text>
<text x="171.9" y="132.4">SC</text>
<text x="172" y="134.8">SE</text>
<text x="178.1" y="133.6">2</text>
<text x="178.1" y="136.1">3</text>
<text x="153.5" y="138.5">5</text>
<text x="158.3" y="139.7">FB</text>
<text x="169.8" y="139.7">GND</text>
<text x="178.1" y="138.5">4</text>
<text x="85.1" y="152">1</text>
<text x="194.6" y="170.3">Title</text>
<text x="194.6" y="177.7">Size</text>
<text x="206.8" y="177.7">Number</text>
<text x="255.9" y="177.7">Revision</text>
<text x="194.6" y="185.1">Date:</text>
<text x="195.8" y="181.4">A4</text>
<text x="205.6" y="185.1">2013/4/1</text>
<text x="243.6" y="185.1">Sheet</text>
<text x="250.6" y="185.1">of</text>
<text x="194.6" y="187.5">File:</text>
<text x="205.6" y="187.5">E:\job\..\DCP-204</text>
<text x="240.9" y="187.5">.S</text>
<text x="242.6" y="187.5">chDoc</text>
<text x="243.6" y="187.5">Drawn By:</text>
</g>
<text font-size="2.2" fill="#0000bf" x="136.7" y="134.3">0.5R</text>
</svg>
